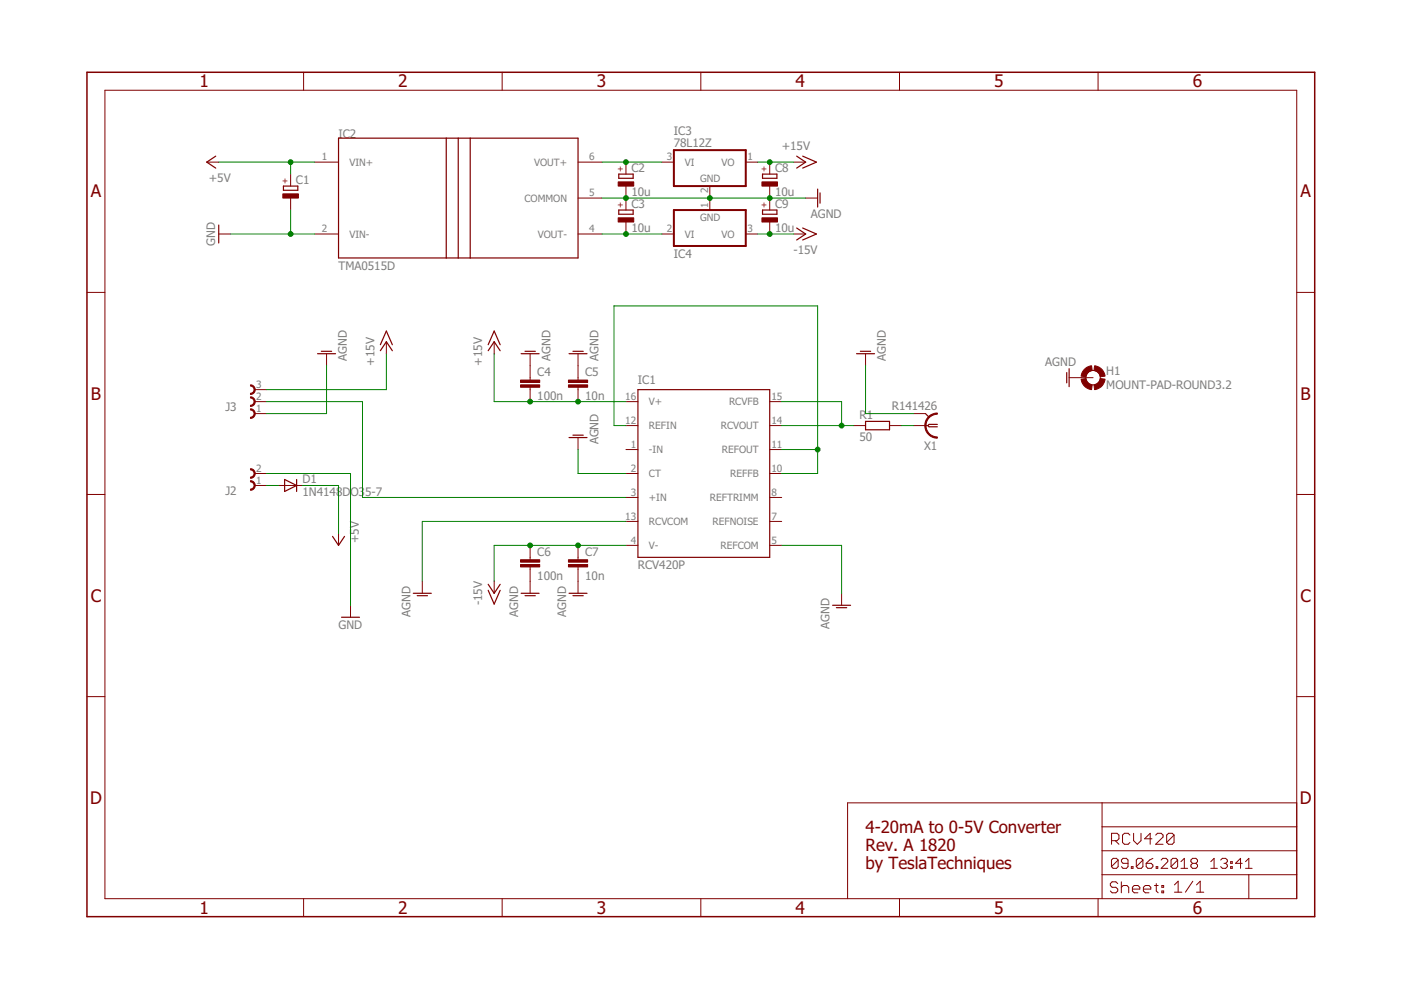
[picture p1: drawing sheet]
<svg xmlns="http://www.w3.org/2000/svg" width="297mm" height="210mm" viewBox="0 0 297 210" stroke-linecap="round" stroke-linejoin="round" font-family="sans-serif">
<g fill="none" stroke="#800000" stroke-width=".25">
<path d="M45.7 33.1l-1.9 1.3 1.9 1.2M60.1 39.5h3v.8h-3zM71.8 29.3h50.8v25.4h-50.8zM94.6 29.3v25.4M97.2 29.3v25.4M99.7 29.3v25.4M131.2 36.9h3v.9h-3zM161.7 36.9h3v.9h-3zM168.9 33.1l1.9 1.3-1.9 1.2M170.2 33.1l2.9 1.3-2.9 1.2M46.4 47.7v3.8M131.2 44.5h3v.9h-3z"/>
<path d="M161.7 44.5h3v.9h-3zM168.9 48.3l1.9 1.3-1.9 1.3M170.2 48.3l2.9 1.3-2.9 1.3M173.4 40.1v3.8M173.9 40.9v2.2M67.3 75h3.8M68.1 74.5h2.2M80.6 74.4l1.3-1.9 1.3 1.9M80.6 73.1l1.3-2.9 1.3 2.9M103.5 74.4l1.3-1.9 1.2 1.9M103.5 73.1l1.3-2.9 1.2 2.9M110.5 75h3.8"/>
<path d="M111.3 74.5h2.2M120.6 75h3.9M121.5 74.5h2.2M181.6 75h3.8M182.4 74.5h2.2M226.2 79v2.2M226.7 78.2v3.8M120.6 92.8h3.9M121.5 92.3h2.2M135.3 82.6h27.9v35.6h-27.9zM183.5 89.3h5.1v1.8h-5.1zM196.2 87.7l.8 .8"/>
<path d="M198.7 90h-1.7l-.3 .2 .3 .3h1.7M60.3 101.7l2.6 1.2-2.6 1.3zM62.9 101.7v2.5M70.5 113.7l1.3 1.9 1.2-1.9M72.4 130.9h3.8M87.6 125.8h3.8M88.5 126.3h2.1M103.5 123.9l1.3 1.9 1.2-1.9M103.5 125.2l1.3 2.9 1.2-2.9M110.5 125.8h3.8M111.3 126.3h2.2M120.6 125.8h3.9"/>
<path d="M121.5 126.3h2.2M176.5 128.3h3.8M177.3 128.8h2.2"/>
</g>
<g fill="none" stroke="#800000" stroke-width=".21">
<path d="M22.2 19.1h252.7v171.4h-252.7zM64.4 15.3v3.8M106.5 15.3v3.8M148.6 15.3v3.8M190.7 15.3v3.8M232.8 15.3v3.8M43.8 34.4h2.6M61.6 36.9v2.6M66.7 34.4h5.1M122.6 34.4h5M132.7 34.4v2.5M132.7 39.5v5"/>
<path d="M140.3 34.4h2.6M150.5 39.5v5M158.1 34.4h2.6M163.2 34.4v2.5M163.2 39.5v5M168.3 34.4h2.5M46.4 49.6h2.5M61.6 42v2.5M66.7 49.6h5.1M122.6 49.6h5M122.6 42h5M132.7 47.1v2.5"/>
<path d="M140.3 49.6h2.6M158.1 49.6h2.6M163.2 47.1v2.5M168.3 49.6h2.5M170.8 42h2.6M18.4 62h3.8M69.2 75v2.5M81.9 72.5v2.5M104.8 72.5v2.5M112.4 75v5.6M122.6 75v5.6M183.5 75v2.5"/>
<path d="M274.9 62h3.8M54 85.2h2.5M54 87.7h2.5M54 82.6h2.5M112.4 82.1v3.1M122.6 82.1v3.1M122.6 92.8v2.5M132.7 95.3h2.6M132.7 85.2h2.6M132.7 90.2h2.6M163.2 95.3h2.5M163.2 85.2h2.5"/>
<path d="M163.2 90.2h2.5M181 90.2h2.5M188.6 90.2h2.5M193.7 90.2h3M193.7 87.7h2.5M226.7 80.1h5.1M18.4 104.8h3.8M54 100.4h2.5M54 102.9h2.5M59.1 102.9h5.1M71.8 113.1v2.5M112.4 115.6v3.1"/>
<path d="M122.6 115.6v3.1M132.7 105.5h2.6M132.7 100.4h2.6M132.7 110.6h2.6M132.7 115.6h2.6M163.2 105.5h2.5M163.2 100.4h2.5M163.2 110.6h2.5M163.2 115.6h2.5M274.9 104.8h3.8M74.3 128.3v2.6M89.5 123.3v2.5"/>
<path d="M104.8 123.3v2.5M112.4 120.2v5.6M122.6 120.2v5.6M178.4 125.8v2.5M18.4 147.7h3.8M274.9 147.7h3.8M233.7 170.2v20.3M233.7 175.3h41.2M235.7 178.2h1.1l.4-.4v-.7l-.4-.4h-1.1v2.3M236.5 178.2l.7 .8M239.6 177.1l-.4-.4h-.8l-.4 .4v1.5l.4 .4h.8l.4-.4M240.3 176.7v1.5l.8 .8 .8-.8v-1.5"/>
<path d="M244.2 177.8h-1.5l1.2-1.1v2.3M245 177.1l.4-.4h.8l.4 .4v.4l-1.6 1.5h1.6M248.9 177.1l-.4-.4h-.7l-.4 .4v1.5M248.9 177.1v1.5l-.4 .4h-.7l-.4-.4M248.9 177.1l-1.5 1.5M274.9 170.2h-95.2v20.3M64.4 190.5v3.9M106.5 190.5v3.9M148.6 190.5v3.9M190.7 190.5v3.9M232.8 190.5v3.9M233.7 185.5h41.2"/>
<path d="M233.7 180.4h41.2M237 187.3l-.4-.3h-.8l-.4 .3v.4l.4 .4h.8l.4 .4v.4l-.4 .4h-.8l-.4-.4M237.1 182.4l-.4-.4h-.7l-.4 .4v1.3M237.1 182.4v1.3l-.4 .4h-.7l-.4-.4M237.1 182.4l-1.5 1.3M237.7 187v2.3M237.7 188.1l.4-.4h.8l.4 .4v1.2M239.2 183h-1.1l-.3-.3v-.3l.3-.4h.7l.4 .4v1.3l-.4 .4h-.7l-.3-.4M239.9 183.7h.3v.4h-.3zM240.1 188.5h1.6v-.4l-.4-.4h-.8l-.4 .4v.8l.4 .4h.8M242.3 182.4l-.3-.4h-.7l-.4 .4v1.3M242.3 182.4v1.3l-.3 .4h-.7l-.4-.4"/>
<path d="M242.3 182.4l-1.4 1.3M242.4 188.5h1.6v-.4l-.4-.4h-.8l-.4 .4v.8l.4 .4h.8M243 183h1.1l.3 .4v.3l-.3 .4h-.7l-.4-.4zM244.4 182l-.7 .4-.7 .6M244.8 187.7h.8M245.1 183.7h.4v.4h-.4zM245.2 187.3v1.6l.4 .4M246.2 182.4l.3-.4h.7l.4 .4v.3l-1.4 1.4h1.4M246.3 187.7h.4v.4h-.4zM246.3 188.9h.4v.4h-.4zM249 187.6l.8-.8v2.4M249 189.2h1.6"/>
<path d="M249.7 182.4l-.4-.4h-.7l-.3 .4v1.3M249.7 182.4v1.3l-.4 .4h-.7l-.3-.4M249.7 182.4l-1.4 1.3M250.4 184.1h1.4M250.4 182.7l.7-.7v2.1M252.8 183l-.3-.3v-.3l.3-.4h.8l.3 .4v.3l-.3 .3M252.8 183l-.3 .4v.3l.3 .4h.8l.3-.4v-.3l-.3-.4M252.8 183h.8M252.9 186.8l-1.6 2.4M253.7 189.2h1.5M253.7 187.6l.8-.8v2.4M256.7 184.1h1.4"/>
<path d="M256.7 182.7l.7-.7v2.1M258.8 182.4l.4-.4h.7l.3 .4v.3l-.3 .3M259.5 183h.4M259.9 183l.3 .4v.3l-.3 .4h-.7l-.4-.4M260.9 183.7h.4v.4h-.4zM260.9 182.7h.4v.3h-.4zM263.4 183h-1.4l1-1v2.1M264.1 182.7l.7-.7v2.1M264.1 184.1h1.4M264.8 185.5v5"/>
<circle cx="231.8" cy="80.1" r="1.52"/>
</g>
<path d="M18.4 15.3h260.3v179.1h-260.3z" fill="none" stroke="#800000" stroke-width=".32"/>
<g fill="#800000" stroke="#800000" stroke-width=".21">
<path d="M60 41.1h3.3v.9h-3.3z"/>
<path d="M131.1 38.6h3.3v.9h-3.3z"/>
<path d="M131.1 46.2h3.3v.9h-3.3z"/>
<path d="M110.4 81.6h4v.5h-4z"/>
<path d="M110.4 80.6h4v.5h-4z"/>
<path d="M120.5 81.6h4.1v.5h-4.1z"/>
<path d="M120.5 80.6h4.1v.5h-4.1z"/>
<path d="M110.4 119.7h4v.5h-4z"/>
<path d="M110.4 118.7h4v.5h-4z"/>
<path d="M120.5 119.7h4.1v.5h-4.1z"/>
<path d="M120.5 118.7h4.1v.5h-4.1z"/>
<path d="M161.5 38.6h3.3v.9h-3.3z"/>
<path d="M161.5 46.2h3.3v.9h-3.3z"/>
</g>
<g fill="#800000" stroke="#800000" stroke-width=".21">
<path d="M196.9 88.3l1.2-.6 .6-.1v.2a2.41 2.41 0 0 0-2.4 2.4 2.41 2.41 0 0 0 2.4 2.4v.3a2.66 2.66 0 0 1-2.5-1.7 2.66 2.66 0 0 1 .7-2.9z" fill-rule="evenodd"/>
<path d="M232.1 77.6a2.48 2.48 0 0 1 2.2 2.2l-1 .1a1.51 1.51 0 0 0-1.4-1.4z" fill-rule="evenodd"/>
<path d="M229.8 78.4l.6-.5 1-.3 .2 .9-.9 .5-.5 .9-1-.1 .2-.7z" fill-rule="evenodd"/>
<path d="M229.2 80.4l1-.1 .5 .9 .9 .4-.2 1a2.52 2.52 0 0 1-2.2-2.2z" fill-rule="evenodd"/>
<path d="M233.3 80.3l1 .1a2.48 2.48 0 0 1-2.2 2.2l-.2-1 1-.4z" fill-rule="evenodd"/>
<path d="M53.1 101.9a1.02 1.02 0 0 1 1 1 1.02 1.02 0 0 1-1 1v-.2a.76 .76 0 0 0 .8-.8 .76 .76 0 0 0-.8-.7z" fill-rule="evenodd"/>
<path d="M53.1 99.4a1.02 1.02 0 0 1 1 1 1.02 1.02 0 0 1-1 1v-.2a.76 .76 0 0 0 .8-.8 .76 .76 0 0 0-.8-.8z" fill-rule="evenodd"/>
<path d="M53.1 86.7a1.02 1.02 0 0 1 1 1 1.02 1.02 0 0 1-1 1v-.2a.76 .76 0 0 0 .8-.8 .76 .76 0 0 0-.8-.8z" fill-rule="evenodd"/>
<path d="M53.1 84.1a1.02 1.02 0 0 1 1 1.1 1.02 1.02 0 0 1-1 1v-.3a.76 .76 0 0 0 .8-.7 .76 .76 0 0 0-.8-.8z" fill-rule="evenodd"/>
<path d="M53.1 81.6a1.02 1.02 0 0 1 1 1 1.02 1.02 0 0 1-1 1v-.2a.76 .76 0 0 0 .8-.8 .76 .76 0 0 0-.8-.7z" fill-rule="evenodd"/>
</g>
<path d="M142.9 31.8h15.2v7.7h-15.2zM142.9 44.5h15.2v7.7h-15.2z" fill="none" stroke="#800000" stroke-width=".42"/>
<g fill="none" stroke="#008000" stroke-width=".21">
<path d="M46.4 34.4h20.3M61.6 34.4v2.5M127.6 34.4h12.7M160.7 34.4h7.6M48.9 49.6h17.8M61.6 44.5v5.1M127.6 49.6h12.7M127.6 42h43.2M160.7 49.6h7.6M69.2 77.5v10.2h-12.7M81.9 75v7.6h-25.4M104.8 75v10.2h27.9"/>
<path d="M183.5 77.5v10.2h10.2M56.5 85.2h20.4v20.3h55.8M122.6 95.3v5.1h10.1M132.7 90.2h-2.5v-25.3h43.2v35.5h-7.7M165.7 85.2h12.7v5M165.7 90.2h15.3M165.7 95.3h7.7M191.1 90.2h2.6M56.5 102.9h2.6M56.5 100.4h17.8v27.9M64.2 102.9h7.6v10.2M132.7 115.6h-27.9v7.7"/>
<path d="M132.7 110.6h-43.2v12.7M165.7 115.6h12.7v10.2"/>
</g>
<g fill="#008000" stroke="#008000" stroke-width=".21">
<circle cx="61.6" cy="34.4" r=".51"/>
<circle cx="61.6" cy="49.6" r=".51"/>
<circle cx="163.2" cy="34.4" r=".51"/>
<circle cx="112.4" cy="85.2" r=".51"/>
<circle cx="122.6" cy="85.2" r=".51"/>
<circle cx="132.7" cy="42" r=".51"/>
<circle cx="150.5" cy="42" r=".51"/>
<circle cx="163.2" cy="42" r=".51"/>
<circle cx="163.2" cy="49.6" r=".51"/>
<circle cx="112.4" cy="115.6" r=".51"/>
<circle cx="122.6" cy="115.6" r=".51"/>
<circle cx="178.4" cy="90.2" r=".51"/>
<circle cx="173.4" cy="95.3" r=".51"/>
<circle cx="132.7" cy="34.4" r=".51"/>
<circle cx="132.7" cy="49.6" r=".51"/>
</g>
<g font-size="3.7" fill="#800000">
<text x="42.3" y="18.5">1</text>
<text x="84.4" y="18.5">2</text>
<text x="126.5" y="18.5">3</text>
<text x="168.7" y="18.5">4</text>
<text x="210.8" y="18.5">5</text>
<text x="252.9" y="18.5">6</text>
<text x="19.2" y="41.9">A</text>
<text x="275.7" y="41.9">A</text>
<text x="19.3" y="84.7">B</text>
<text x="275.8" y="84.7">B</text>
<text x="19.2" y="127.6">C</text>
<text x="275.7" y="127.6">C</text>
<text x="19.1" y="170.4">D</text>
<text x="275.6" y="170.4">D</text>
<text x="42.3" y="193.7">1</text>
<text x="84.4" y="193.7">2</text>
<text x="126.5" y="193.7">3</text>
<text x="168.7" y="193.7">4</text>
<text x="210.8" y="193.7">5</text>
<text x="252.9" y="193.7">6</text>
</g>
<g font-size="3.6" fill="#800000">
<text x="183.5" y="176.6">4-20mA to 0-5V Converter</text>
<text x="183.5" y="180.4">Rev. A 1820</text>
<text x="183.5" y="184.2">by TeslaTechniques</text>
</g>
<g font-size="2.5" fill="#808080">
<text x="71.8" y="29.3">IC2</text>
<text x="142.9" y="28.7">IC3</text>
<text x="142.9" y="31.2">78L12Z</text>
<text x="165.7" y="31.8">+15V</text>
<text x="44.3" y="38.7">+5V</text>
<text x="62.8" y="39">C1</text>
<text x="133.9" y="41.5">10u</text>
<text x="133.9" y="36.4">C2</text>
<text x="164.3" y="41.5">10u</text>
<text x="164.3" y="36.4">C8</text>
<text x="133.9" y="44">C3</text>
<text x="164.3" y="44">C9</text>
<text x="171.9" y="46.3">AGND</text>
<text x="45.6" y="52.1" transform="rotate(-90 45.6 52.1)">GND</text>
<text x="133.9" y="49.1">10u</text>
<text x="164.3" y="49.1">10u</text>
<text x="168.2" y="53.9">-15V</text>
<text x="71.8" y="57.2">TMA0515D</text>
<text x="142.9" y="54.7">IC4</text>
<text x="73.5" y="76.5" transform="rotate(-90 73.5 76.5)">AGND</text>
<text x="79.4" y="77.5" transform="rotate(-90 79.4 77.5)">+15V</text>
<text x="102.2" y="77.5" transform="rotate(-90 102.2 77.5)">+15V</text>
<text x="116.7" y="76.5" transform="rotate(-90 116.7 76.5)">AGND</text>
<text x="126.9" y="76.5" transform="rotate(-90 126.9 76.5)">AGND</text>
<text x="187.8" y="76.5" transform="rotate(-90 187.8 76.5)">AGND</text>
<text x="221.6" y="77.5">AGND</text>
<text x="113.9" y="79.7">C4</text>
<text x="124.1" y="79.7">C5</text>
<text x="135.3" y="81.4">IC1</text>
<text x="234.6" y="82.5">MOUNT-PAD-ROUND3.2</text>
<text x="234.6" y="79.5">H1</text>
<text x="47.8" y="87.2">J3</text>
<text x="113.9" y="84.8">100n</text>
<text x="124.1" y="84.8">10n</text>
<text x="182.2" y="88.7">R1</text>
<text x="189.1" y="86.9">R141426</text>
<text x="126.9" y="94.2" transform="rotate(-90 126.9 94.2)">AGND</text>
<text x="182.2" y="93.5">50</text>
<text x="195.9" y="95.3">X1</text>
<text x="47.8" y="105">J2</text>
<text x="64.1" y="105.2">1N4148DO3</text>
<text x="64.1" y="102.5">D1</text>
<text x="77.4" y="105.2">5-7</text>
<text x="76.1" y="115.2" transform="rotate(-90 76.1 115.2)">+5V</text>
<text x="113.9" y="117.8">C6</text>
<text x="124.1" y="117.8">C7</text>
<text x="113.9" y="122.9">100n</text>
<text x="124.1" y="122.9">10n</text>
<text x="135.3" y="120.7">RCV420P</text>
<text x="87" y="130.9" transform="rotate(-90 87 130.9)">AGND</text>
<text x="102.2" y="128.3" transform="rotate(-90 102.2 128.3)">-15V</text>
<text x="109.9" y="130.9" transform="rotate(-90 109.9 130.9)">AGND</text>
<text x="120" y="130.9" transform="rotate(-90 120 130.9)">AGND</text>
<text x="71.8" y="133.4">GND</text>
<text x="175.9" y="133.4" transform="rotate(-90 175.9 133.4)">AGND</text>
</g>
<g font-size="2.1" fill="#808080">
<text x="68.3" y="34">1</text>
<text x="74.1" y="35.1">VIN+</text>
<text x="113.3" y="35.1">VOUT+</text>
<text x="124.9" y="34">6</text>
<text x="141.4" y="34">3</text>
<text x="145.2" y="35.1">VI</text>
<text x="153" y="35.1">VO</text>
<text x="158.5" y="34">1</text>
<text x="124.9" y="41.6">5</text>
<text x="148.5" y="38.7">GND</text>
<text x="150.1" y="41" transform="rotate(-90 150.1 41)">2</text>
<text x="111.2" y="42.8">COMMON</text>
<text x="148.5" y="46.8">GND</text>
<text x="150.1" y="44.2" transform="rotate(-90 150.1 44.2)">1</text>
<text x="68.3" y="49.3">2</text>
<text x="74.1" y="50.4">VIN-</text>
<text x="114" y="50.4">VOUT-</text>
<text x="124.9" y="49.3">4</text>
<text x="141.4" y="49.3">2</text>
<text x="145.2" y="50.4">VI</text>
<text x="153" y="50.4">VO</text>
<text x="158.5" y="49.3">3</text>
<text x="54.3" y="82.3">3</text>
<text x="54.3" y="87.3">1</text>
<text x="54.3" y="84.8">2</text>
<text x="132.6" y="84.8">16</text>
<text x="132.6" y="89.9">12</text>
<text x="137.6" y="85.9">V+</text>
<text x="154.6" y="85.9">RCVFB</text>
<text x="163.5" y="84.8">15</text>
<text x="163.5" y="89.9">14</text>
<text x="133.7" y="95">1</text>
<text x="137.6" y="91">REFIN</text>
<text x="152.8" y="91">RCVOUT</text>
<text x="163.5" y="95">11</text>
<text x="54.3" y="100">2</text>
<text x="133.7" y="100">2</text>
<text x="137.6" y="96.1">-IN</text>
<text x="137.6" y="101.2">CT</text>
<text x="153" y="96.1">REFOUT</text>
<text x="154.8" y="101.2">REFFB</text>
<text x="163.5" y="100">10</text>
<text x="54.3" y="102.6">1</text>
<text x="133.7" y="105.1">3</text>
<text x="137.6" y="106.2">+IN</text>
<text x="150.5" y="106.2">REFTRIMM</text>
<text x="163.5" y="105.1">8</text>
<text x="132.6" y="110.2">13</text>
<text x="137.6" y="111.3">RCVCOM</text>
<text x="151.1" y="111.3">REFNOISE</text>
<text x="163.5" y="110.2">7</text>
<text x="133.7" y="115.3">4</text>
<text x="137.6" y="116.4">V-</text>
<text x="152.7" y="116.4">REFCOM</text>
<text x="163.5" y="115.3">5</text>
</g>
<g font-size="1.8" fill="#800000">
<text x="61" y="39" transform="rotate(-90 61 39)">+</text>
<text x="132.1" y="36.5" transform="rotate(-90 132.1 36.5)">+</text>
<text x="162.6" y="36.5" transform="rotate(-90 162.6 36.5)">+</text>
<text x="132.1" y="44.1" transform="rotate(-90 132.1 44.1)">+</text>
<text x="162.6" y="44.1" transform="rotate(-90 162.6 44.1)">+</text>
</g>
</svg>
